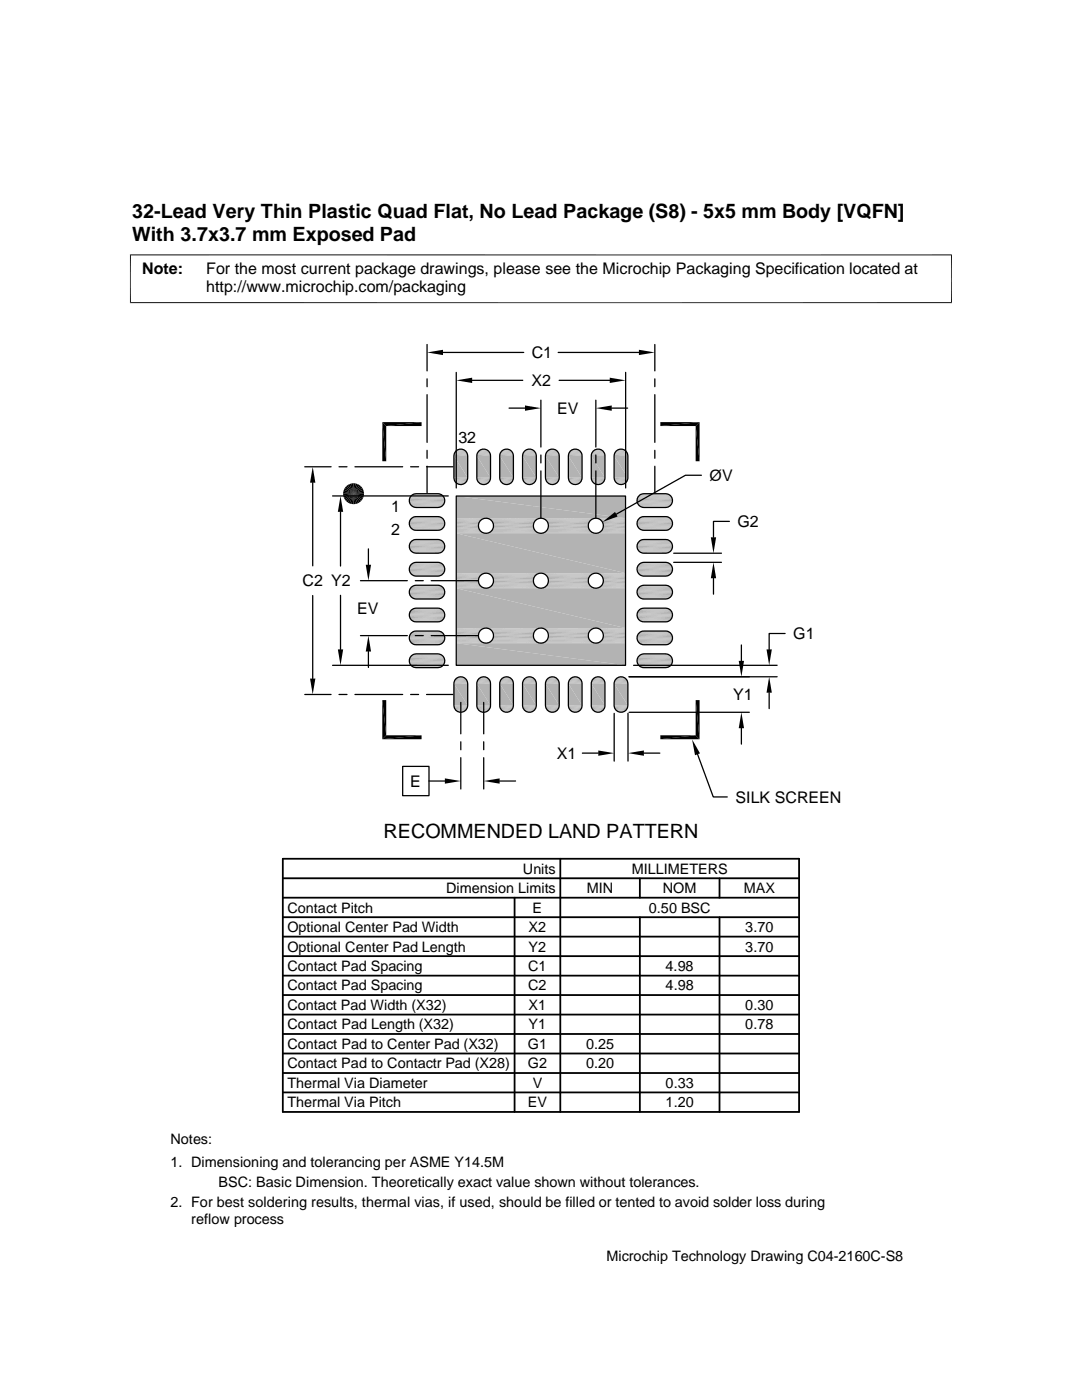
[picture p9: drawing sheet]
<svg xmlns="http://www.w3.org/2000/svg" width="216mm" height="279mm" viewBox="0 0 216 279" stroke-linecap="round" stroke-linejoin="round" font-family="sans-serif">
<g fill="#b3b3b3">
<path d="M123.5 89.7h.8z"/>
<path d="M123.8 89.6l.5 .1z"/>
<path d="M119 89.7h.7z"/>
<path d="M119.2 89.6l.5 .1z"/>
<path d="M114.4 89.7h.7z"/>
<path d="M114.7 89.6l.4 .1z"/>
<path d="M109.8 89.7h.8z"/>
<path d="M110.1 89.6l.5 .1z"/>
<path d="M105.3 89.7h.7z"/>
<path d="M105.5 89.6l.5 .1z"/>
<path d="M100.7 89.7h.8z"/>
<path d="M100.9 89.6l.6 .1z"/>
<path d="M96.1 89.7h.8z"/>
<path d="M96.4 89.6l.5 .1z"/>
<path d="M91.6 89.7h.7z"/>
<path d="M91.8 89.6l.5 .1z"/>
<path d="M123.3 89.8h1.2z"/>
<path d="M123.5 89.7l1 .1z"/>
<path d="M118.7 89.8h1.3z"/>
<path d="M119 89.7l1 .1z"/>
<path d="M114.2 89.8h1.2z"/>
<path d="M114.4 89.7l1 .1z"/>
<path d="M109.6 89.8h1.2z"/>
<path d="M109.8 89.7l1 .1z"/>
<path d="M105 89.8h1.3z"/>
<path d="M105.3 89.7l1 .1z"/>
<path d="M100.5 89.8h1.2z"/>
<path d="M100.7 89.7l1 .1z"/>
<path d="M95.9 89.8h1.2z"/>
<path d="M96.1 89.7l1 .1z"/>
<path d="M91.3 89.8h1.3z"/>
<path d="M91.6 89.7l1 .1z"/>
<path d="M123.1 89.9l.2-.1 1.4 .1z"/>
<path d="M123.3 89.8h1.2l.2 .1z"/>
<path d="M118.5 89.9l.2-.1 1.5 .1z"/>
<path d="M118.7 89.8h1.3l.2 .1z"/>
<path d="M114 89.9l.2-.1 1.4 .1z"/>
<path d="M114.2 89.8h1.2l.2 .1z"/>
<path d="M109.4 89.9l.2-.1 1.4 .1z"/>
<path d="M109.6 89.8h1.2l.2 .1z"/>
<path d="M104.8 89.9l.2-.1 1.5 .1z"/>
<path d="M105 89.8h1.3l.2 .1z"/>
<path d="M100.2 89.9l.3-.1 1.4 .1z"/>
<path d="M100.5 89.8h1.2l.2 .1z"/>
<path d="M95.7 89.9l.2-.1 1.4 .1z"/>
<path d="M95.9 89.8h1.2l.2 .1z"/>
<path d="M91.1 89.9l.2-.1 1.5 .1z"/>
<path d="M91.3 89.8h1.3l.2 .1z"/>
</g>
<path d="M122.9 90h2" fill="none" stroke="#b3b3b3" stroke-width=".2"/>
<path d="M123.1 89.9h1.6l.2 .2z" fill="#b3b3b3"/>
<path d="M118.3 90h2.1" fill="none" stroke="#b3b3b3" stroke-width=".2"/>
<path d="M118.5 89.9h1.7l.2 .2z" fill="#b3b3b3"/>
<path d="M113.8 90h2" fill="none" stroke="#b3b3b3" stroke-width=".2"/>
<path d="M114 89.9h1.6l.2 .2z" fill="#b3b3b3"/>
<path d="M109.2 90h2" fill="none" stroke="#b3b3b3" stroke-width=".2"/>
<path d="M109.4 89.9h1.6l.2 .2z" fill="#b3b3b3"/>
<path d="M104.6 90h2.1" fill="none" stroke="#b3b3b3" stroke-width=".2"/>
<path d="M104.8 89.9h1.7l.2 .2z" fill="#b3b3b3"/>
<path d="M100.1 90h2" fill="none" stroke="#b3b3b3" stroke-width=".2"/>
<path d="M100.2 89.9h1.7l.2 .2z" fill="#b3b3b3"/>
<path d="M95.5 90h2" fill="none" stroke="#b3b3b3" stroke-width=".2"/>
<path d="M95.7 89.9h1.6l.2 .2z" fill="#b3b3b3"/>
<path d="M90.9 90h2.1" fill="none" stroke="#b3b3b3" stroke-width=".2"/>
<path d="M91.1 89.9h1.7l.2 .2z" fill="#b3b3b3"/>
<path d="M90.8 90.2h2.3M95.4 90.2h2.3M99.9 90.2h2.3M104.5 90.2h2.3M109.1 90.2h2.3M113.6 90.2h2.4M118.2 90.2h2.3M122.7 90.2h2.4" fill="none" stroke="#b3b3b3" stroke-width=".21"/>
<g fill="none" stroke="#b3b3b3" stroke-width=".23">
<path d="M90.6 90.6h2.7M90.7 90.4h2.5M95.2 90.6h2.7M95.2 90.4h2.6M99.7 90.6h2.7M99.8 90.4h2.6M104.3 90.6h2.7M104.4 90.4h2.5M108.9 90.6h2.7M108.9 90.4h2.6M113.4 90.6h2.7M113.5 90.4h2.6"/>
<path d="M118 90.6h2.7M118.1 90.4h2.5M122.6 90.6h2.7M122.6 90.4h2.6"/>
</g>
<path d="M90.6 90.9h2.7M95.1 90.9h2.8M99.7 90.9h2.7M104.3 90.9h2.7M108.8 90.9h2.8M113.4 90.9h2.7M118 90.9h2.7M122.5 90.9h2.8" fill="none" stroke="#b3b3b3" stroke-width=".25"/>
<g fill="#b3b3b3">
<path d="M122.5 91l2.8 4.3h-2.8z"/>
<path d="M122.5 91h2.8v4.3z"/>
<path d="M118 91l2.7 4.3h-2.7z"/>
<path d="M118 91h2.7v4.3z"/>
<path d="M113.4 91l2.7 4.3h-2.7z"/>
<path d="M113.4 91h2.7v4.3z"/>
<path d="M108.8 91l2.8 4.3h-2.8z"/>
<path d="M108.8 91h2.8v4.3z"/>
<path d="M104.3 91l2.7 4.3h-2.7z"/>
<path d="M104.3 91h2.7v4.3z"/>
<path d="M99.7 91l2.7 4.3h-2.7z"/>
<path d="M99.7 91h2.7v4.3z"/>
<path d="M95.1 91l2.8 4.3h-2.8z"/>
<path d="M95.1 91h2.8v4.3z"/>
<path d="M90.6 91l2.7 4.3h-2.7z"/>
<path d="M90.6 91h2.7v4.3z"/>
</g>
<path d="M90.6 95.5h2.7M95.1 95.5h2.8M99.7 95.5h2.7M104.3 95.5h2.7M108.8 95.5h2.8M113.4 95.5h2.7M118 95.5h2.7M122.5 95.5h2.8" fill="none" stroke="#b3b3b3" stroke-width=".25"/>
<g fill="none" stroke="#b3b3b3" stroke-width=".23">
<path d="M90.6 95.7h2.7M90.7 95.9h2.5M95.2 95.7h2.7M95.2 95.9h2.6M99.7 95.7h2.7M99.8 95.9h2.6M104.3 95.7h2.7M104.4 95.9h2.5M108.9 95.7h2.7M108.9 95.9h2.6M113.4 95.7h2.7M113.5 95.9h2.6"/>
<path d="M118 95.7h2.7M118.1 95.9h2.5M122.6 95.7h2.7M122.6 95.9h2.6"/>
</g>
<path d="M90.8 96.2h2.3M95.4 96.2h2.3M99.9 96.2h2.3M104.5 96.2h2.3M109.1 96.2h2.3M113.6 96.2h2.4M118.2 96.2h2.3M122.7 96.2h2.4" fill="none" stroke="#b3b3b3" stroke-width=".21"/>
<path d="M122.9 96.3l1.8 .1h-1.6z" fill="#b3b3b3"/>
<path d="M122.9 96.4h2" fill="none" stroke="#b3b3b3" stroke-width=".2"/>
<path d="M118.3 96.3l1.9 .1h-1.7z" fill="#b3b3b3"/>
<path d="M118.3 96.4h2.1" fill="none" stroke="#b3b3b3" stroke-width=".2"/>
<path d="M113.8 96.3l1.8 .1h-1.6z" fill="#b3b3b3"/>
<path d="M113.8 96.4h2" fill="none" stroke="#b3b3b3" stroke-width=".2"/>
<path d="M109.2 96.3l1.8 .1h-1.6z" fill="#b3b3b3"/>
<path d="M109.2 96.4h2" fill="none" stroke="#b3b3b3" stroke-width=".2"/>
<path d="M104.6 96.3l1.9 .1h-1.7z" fill="#b3b3b3"/>
<path d="M104.6 96.4h2.1" fill="none" stroke="#b3b3b3" stroke-width=".2"/>
<path d="M100.1 96.3l1.8 .1h-1.7z" fill="#b3b3b3"/>
<path d="M100.1 96.4h2" fill="none" stroke="#b3b3b3" stroke-width=".2"/>
<path d="M95.5 96.3l1.8 .1h-1.6z" fill="#b3b3b3"/>
<path d="M95.5 96.4h2" fill="none" stroke="#b3b3b3" stroke-width=".2"/>
<path d="M90.9 96.3l1.9 .1h-1.7z" fill="#b3b3b3"/>
<path d="M90.9 96.4h2.1" fill="none" stroke="#b3b3b3" stroke-width=".2"/>
<g fill="#b3b3b3">
<path d="M123.1 96.4l1.4 .2h-1.2z"/>
<path d="M123.1 96.4h1.6l-.2 .2z"/>
<path d="M118.5 96.4l1.5 .2h-1.3z"/>
<path d="M118.5 96.4h1.7l-.2 .2z"/>
<path d="M114 96.4l1.4 .2h-1.2z"/>
<path d="M114 96.4h1.6l-.2 .2z"/>
<path d="M109.4 96.4l1.4 .2h-1.2z"/>
<path d="M109.4 96.4h1.6l-.2 .2z"/>
<path d="M104.8 96.4l1.5 .2h-1.3z"/>
<path d="M104.8 96.4h1.7l-.2 .2z"/>
<path d="M100.2 96.4l1.5 .2h-1.2z"/>
<path d="M100.2 96.4h1.7l-.2 .2z"/>
<path d="M95.7 96.4l1.4 .2h-1.2z"/>
<path d="M95.7 96.4h1.6l-.2 .2z"/>
<path d="M91.1 96.4l1.5 .2h-1.3z"/>
<path d="M91.1 96.4h1.7l-.2 .2z"/>
<path d="M123.3 96.6h1z"/>
<path d="M123.3 96.6h1.2z"/>
<path d="M118.7 96.6h1z"/>
<path d="M118.7 96.6h1.3z"/>
<path d="M114.2 96.6h.9z"/>
<path d="M114.2 96.6h1.2z"/>
<path d="M109.6 96.6h1z"/>
<path d="M109.6 96.6h1.2z"/>
<path d="M105 96.6h1z"/>
<path d="M105 96.6h1.3z"/>
<path d="M100.5 96.6h1z"/>
<path d="M100.5 96.6h1.2z"/>
<path d="M95.9 96.6h1z"/>
<path d="M95.9 96.6h1.2z"/>
<path d="M91.3 96.6h1z"/>
<path d="M91.3 96.6h1.3z"/>
<path d="M123.5 96.6l.5 .1z"/>
<path d="M123.5 96.6h.8z"/>
<path d="M119 96.6l.5 .1z"/>
<path d="M119 96.6h.7z"/>
<path d="M114.4 96.6l.5 .1z"/>
<path d="M114.4 96.6h.7z"/>
<path d="M109.8 96.6l.5 .1z"/>
<path d="M109.8 96.6h.8z"/>
<path d="M105.3 96.6l.5 .1z"/>
<path d="M105.3 96.6h.7z"/>
<path d="M100.7 96.6l.5 .1z"/>
<path d="M100.7 96.6h.8z"/>
<path d="M96.1 96.6l.5 .1z"/>
<path d="M96.1 96.6h.8z"/>
<path d="M91.6 96.6l.5 .1z"/>
<path d="M91.6 96.6h.7z"/>
</g>
<g fill="none" stroke="#b3b3b3" stroke-width=".2">
<path d="M81.9 99h6.6M82.1 98.8h6.2M82.3 98.7h5.8M82.6 98.6h5.3M82.8 98.5h4.8M127.4 99h6.5M127.6 98.8h6.2M127.8 98.7h5.7M128 98.6h5.3M128.2 98.5h4.9M81.9 100.8h6.6M81.9 105.4h6.6"/>
<path d="M81.9 110h6.6M81.9 114.5h6.6M81.9 119.1h6.6M81.9 103.6h6.6M81.9 108.1h6.6M81.9 112.7h6.6M81.9 117.3h6.6M82.1 103.4h6.2M82.1 107.9h6.2M82.1 112.5h6.2M82.1 117.1h6.2M82.1 101h6.2"/>
<path d="M82.1 105.6h6.2M82.1 110.1h6.2M82.1 114.7h6.2M82.1 119.3h6.2M82.3 101.1h5.8M82.3 105.7h5.8M82.3 110.3h5.8M82.3 114.8h5.8M82.3 119.4h5.8M82.3 103.3h5.8M82.3 107.8h5.8M82.3 112.4h5.8"/>
<path d="M82.3 117h5.8M82.5 101.2h5.4M82.5 105.8h5.4M82.5 110.4h5.4M82.5 114.9h5.4M82.5 119.5h5.4M82.6 103.2h5.3M82.6 107.7h5.3M82.6 112.3h5.3M82.6 116.9h5.3M82.8 101.3h4.8M82.8 110.4h4.8"/>
<path d="M82.8 115h4.8M82.8 119.5h4.8M82.8 103.1h4.8M82.8 107.7h4.8M82.8 112.2h4.8M82.8 116.8h4.8M127.4 100.8h6.5M127.4 105.4h6.5M127.4 110h6.5M127.4 114.5h6.5M127.4 119.1h6.5M127.4 103.6h6.5"/>
<path d="M127.4 108.1h6.5M127.4 112.7h6.5M127.4 117.3h6.5M127.6 101h6.2M127.6 105.6h6.2M127.6 110.1h6.2M127.6 114.7h6.2M127.6 119.3h6.2M127.6 103.4h6.2M127.6 107.9h6.2M127.6 112.5h6.2M127.6 117.1h6.2"/>
<path d="M127.8 101.1h5.7M127.8 105.7h5.7M127.8 110.3h5.7M127.8 114.8h5.7M127.8 119.4h5.7M127.8 103.3h5.7M127.8 107.8h5.7M127.8 112.4h5.7M127.8 117h5.7M128 101.2h5.3M128 105.8h5.3M128 110.4h5.3"/>
<path d="M128 114.9h5.3M128 119.5h5.3M128 103.2h5.3M128 107.7h5.3M128 112.3h5.3M128 116.9h5.3M128.2 101.3h4.9M128.2 110.4h4.9M128.2 115h4.9M128.2 119.5h4.9M128.2 103.1h4.9M128.2 107.7h4.9"/>
<path d="M128.2 112.2h4.9M128.2 116.8h4.9M81.9 123.7h6.6M81.9 128.2h6.6M81.9 132.8h6.6M81.9 121.8h6.6M81.9 126.4h6.6M81.9 130.9h6.6M82.1 121.7h6.2M82.1 126.2h6.2M82.1 130.8h6.2M82.1 123.8h6.2"/>
<path d="M82.1 128.4h6.2M82.1 133h6.2M82.3 124h5.8M82.3 128.5h5.8M82.3 133.1h5.8M82.3 121.5h5.8M82.3 126.1h5.8M82.3 130.7h5.8M82.5 124h5.4M82.5 128.6h5.4M82.5 133.2h5.4M82.6 121.4h5.3"/>
<path d="M82.6 126h5.3M82.6 130.6h5.3M82.8 124.1h4.8M82.8 128.7h4.8M82.8 133.2h4.8M82.8 121.4h4.8M82.8 126h4.8M82.8 130.5h4.8M127.4 123.7h6.5M127.4 128.2h6.5M127.4 132.8h6.5M127.4 121.8h6.5"/>
<path d="M127.4 126.4h6.5M127.4 130.9h6.5M127.6 123.8h6.2M127.6 128.4h6.2M127.6 133h6.2M127.6 121.7h6.2M127.6 126.2h6.2M127.6 130.8h6.2M127.8 124h5.7M127.8 128.5h5.7M127.8 133.1h5.7M127.8 121.5h5.7"/>
<path d="M127.8 126.1h5.7M127.8 130.7h5.7M128 124h5.3M128 128.6h5.3M128 133.2h5.3M128 121.4h5.3M128 126h5.3M128 130.6h5.3M128.2 124.1h4.9M128.2 128.7h4.9M128.2 133.2h4.9M128.2 121.4h4.9"/>
<path d="M128.2 126h4.9M128.2 130.5h4.9"/>
</g>
<g fill="none" stroke="#b3b3b3" stroke-width=".21">
<path d="M81.8 99.2h6.8M127.3 99.2h6.7M81.8 100.6h6.8M81.8 109.7h6.8M81.8 114.3h6.8M81.8 118.9h6.8M81.8 103.8h6.8M81.8 108.3h6.8M81.8 112.9h6.8M81.8 117.5h6.8M127.3 103.8h6.7M127.3 108.3h6.7"/>
<path d="M127.3 112.9h6.7M127.3 117.5h6.7M127.3 100.6h6.7M127.3 109.7h6.7M127.3 114.3h6.7M127.3 118.9h6.7M81.8 123.5h6.8M81.8 128h6.8M81.8 132.6h6.8M81.8 122h6.8M81.8 131.1h6.8M127.3 122h6.7"/>
<path d="M127.3 131.1h6.7M127.3 123.5h6.7M127.3 128h6.7M127.3 132.6h6.7"/>
</g>
<g fill="none" stroke="#b3b3b3" stroke-width=".23">
<path d="M81.7 99.4h7M127.2 99.4h6.9M81.7 100.2h7M81.7 104.7h7M81.7 108.8h7M81.7 104h7M81.7 113.1h7M81.7 117.7h7M81.7 105h7M81.7 109.5h7M81.7 114.1h7M81.7 118.7h7"/>
<path d="M81.8 105.2h6.8M127.1 100.2h7.1M127.1 104.7h7.1M127.1 108.8h7.1M127.2 104h6.9M127.2 113.1h6.9M127.2 117.7h6.9M127.2 105h6.9M127.2 109.5h6.9M127.2 114.1h6.9M127.2 118.7h6.9M127.3 105.2h6.7"/>
<path d="M81.7 123h7M81.7 127.1h7M81.7 131.6h7M81.7 122.2h7M81.7 126.8h7M81.7 127.8h7M81.7 132.4h7M81.8 126.6h6.8M127.1 123h7.1M127.1 127.1h7.1M127.1 131.6h7.1M127.2 122.2h6.9"/>
<path d="M127.2 126.8h6.9M127.2 127.8h6.9M127.2 132.4h6.9M127.3 126.6h6.7"/>
</g>
<g fill="none" stroke="#b3b3b3" stroke-width=".25">
<path d="M81.7 99.9h7M81.7 99.7h7M127.1 99.9h7.1M127.1 99.7h7.1M81.7 104.5h7M81.7 109h7M81.7 109.3h7M81.7 113.6h7M81.7 113.9h7M81.7 118.2h7M81.7 118.4h7M81.7 104.2h7"/>
<path d="M81.7 113.3h7M81.7 117.9h7M81.7 108.5h7M81.7 100.4h7M127.1 104.5h7.1M127.1 109h7.1M127.1 109.3h7.1M127.1 113.6h7.1M127.1 113.9h7.1M127.1 118.2h7.1M127.1 118.4h7.1M127.1 104.2h7.1"/>
<path d="M127.1 113.3h7.1M127.1 117.9h7.1M127.2 108.5h6.9M127.2 100.4h6.9M81.7 122.7h7M81.7 127.3h7M81.7 127.6h7M81.7 131.9h7M81.7 132.1h7M81.7 122.5h7M81.7 131.4h7M81.7 123.2h7"/>
<path d="M127.1 122.7h7.1M127.1 127.3h7.1M127.1 127.6h7.1M127.1 131.9h7.1M127.1 132.1h7.1M127.1 122.5h7.1M127.2 131.4h6.9M127.2 123.2h6.9"/>
</g>
<g fill="#b3b3b3">
<path d="M123.5 135.1h.8z"/>
<path d="M123.8 135.1h.5z"/>
<path d="M119 135.1h.7z"/>
<path d="M119.2 135.1h.5z"/>
<path d="M114.4 135.1h.7z"/>
<path d="M114.7 135.1h.4z"/>
<path d="M109.8 135.1h.8z"/>
<path d="M110.1 135.1h.5z"/>
<path d="M105.3 135.1h.7z"/>
<path d="M105.5 135.1h.5z"/>
<path d="M100.7 135.1h.8z"/>
<path d="M100.9 135.1h.6z"/>
<path d="M96.1 135.1h.8z"/>
<path d="M96.4 135.1h.5z"/>
<path d="M91.6 135.1h.7z"/>
<path d="M91.8 135.1h.5z"/>
<path d="M123.3 135.2h1.2z"/>
<path d="M123.5 135.1l1 .1z"/>
<path d="M118.7 135.2h1.3z"/>
<path d="M119 135.1l1 .1z"/>
<path d="M114.2 135.2h1.2z"/>
<path d="M114.4 135.1l1 .1z"/>
<path d="M109.6 135.2h1.2z"/>
<path d="M109.8 135.1l1 .1z"/>
<path d="M105 135.2h1.3z"/>
<path d="M105.3 135.1l1 .1z"/>
<path d="M100.5 135.2h1.2z"/>
<path d="M100.7 135.1l1 .1z"/>
<path d="M95.9 135.2h1.2z"/>
<path d="M96.1 135.1l1 .1z"/>
<path d="M91.3 135.2h1.3z"/>
<path d="M91.6 135.1l1 .1z"/>
<path d="M123.1 135.3l.2-.1 1.4 .1z"/>
<path d="M123.3 135.2h1.2l.2 .1z"/>
<path d="M118.5 135.3l.2-.1 1.5 .1z"/>
<path d="M118.7 135.2h1.3l.2 .1z"/>
<path d="M114 135.3l.2-.1 1.4 .1z"/>
<path d="M114.2 135.2h1.2l.2 .1z"/>
<path d="M109.4 135.3l.2-.1 1.4 .1z"/>
<path d="M109.6 135.2h1.2l.2 .1z"/>
<path d="M104.8 135.3l.2-.1 1.5 .1z"/>
<path d="M105 135.2h1.3l.2 .1z"/>
<path d="M100.2 135.3l.3-.1 1.4 .1z"/>
<path d="M100.5 135.2h1.2l.2 .1z"/>
<path d="M95.7 135.3l.2-.1 1.4 .1z"/>
<path d="M95.9 135.2h1.2l.2 .1z"/>
<path d="M91.1 135.3l.2-.1 1.5 .1z"/>
<path d="M91.3 135.2h1.3l.2 .1z"/>
</g>
<path d="M122.9 135.4h2" fill="none" stroke="#b3b3b3" stroke-width=".2"/>
<path d="M123.1 135.3h1.6l.2 .2z" fill="#b3b3b3"/>
<path d="M118.3 135.4h2.1" fill="none" stroke="#b3b3b3" stroke-width=".2"/>
<path d="M118.5 135.3h1.7l.2 .2z" fill="#b3b3b3"/>
<path d="M113.8 135.4h2" fill="none" stroke="#b3b3b3" stroke-width=".2"/>
<path d="M114 135.3h1.6l.2 .2z" fill="#b3b3b3"/>
<path d="M109.2 135.4h2" fill="none" stroke="#b3b3b3" stroke-width=".2"/>
<path d="M109.4 135.3h1.6l.2 .2z" fill="#b3b3b3"/>
<path d="M104.6 135.4h2.1" fill="none" stroke="#b3b3b3" stroke-width=".2"/>
<path d="M104.8 135.3h1.7l.2 .2z" fill="#b3b3b3"/>
<path d="M100.1 135.4h2" fill="none" stroke="#b3b3b3" stroke-width=".2"/>
<path d="M100.2 135.3h1.7l.2 .2z" fill="#b3b3b3"/>
<path d="M95.5 135.4h2" fill="none" stroke="#b3b3b3" stroke-width=".2"/>
<path d="M95.7 135.3h1.6l.2 .2z" fill="#b3b3b3"/>
<path d="M90.9 135.4h2.1" fill="none" stroke="#b3b3b3" stroke-width=".2"/>
<path d="M91.1 135.3h1.7l.2 .2z" fill="#b3b3b3"/>
<path d="M90.8 135.6h2.3M95.4 135.6h2.3M99.9 135.6h2.3M104.5 135.6h2.3M109.1 135.6h2.3M113.6 135.6h2.4M118.2 135.6h2.3M122.7 135.6h2.4" fill="none" stroke="#b3b3b3" stroke-width=".21"/>
<g fill="none" stroke="#b3b3b3" stroke-width=".23">
<path d="M90.6 136.1h2.7M90.7 135.8h2.5M95.2 136.1h2.7M95.2 135.8h2.6M99.7 136.1h2.7M99.8 135.8h2.6M104.3 136.1h2.7M104.4 135.8h2.5M108.9 136.1h2.7M108.9 135.8h2.6M113.4 136.1h2.7M113.5 135.8h2.6"/>
<path d="M118 136.1h2.7M118.1 135.8h2.5M122.6 136.1h2.7M122.6 135.8h2.6"/>
</g>
<path d="M90.6 136.3h2.7M95.1 136.3h2.8M99.7 136.3h2.7M104.3 136.3h2.7M108.8 136.3h2.8M113.4 136.3h2.7M118 136.3h2.7M122.5 136.3h2.8" fill="none" stroke="#b3b3b3" stroke-width=".25"/>
<g fill="#b3b3b3">
<path d="M122.5 136.4l2.8 4.4h-2.8z"/>
<path d="M122.5 136.4h2.8v4.4z"/>
<path d="M118 136.4l2.7 4.4h-2.7z"/>
<path d="M118 136.4h2.7v4.4z"/>
<path d="M113.4 136.4l2.7 4.4h-2.7z"/>
<path d="M113.4 136.4h2.7v4.4z"/>
<path d="M108.8 136.4l2.8 4.4h-2.8z"/>
<path d="M108.8 136.4h2.8v4.4z"/>
<path d="M104.3 136.4l2.7 4.4h-2.7z"/>
<path d="M104.3 136.4h2.7v4.4z"/>
<path d="M99.7 136.4l2.7 4.4h-2.7z"/>
<path d="M99.7 136.4h2.7v4.4z"/>
<path d="M95.1 136.4l2.8 4.4h-2.8z"/>
<path d="M95.1 136.4h2.8v4.4z"/>
<path d="M90.6 136.4l2.7 4.4h-2.7z"/>
<path d="M90.6 136.4h2.7v4.4z"/>
</g>
<path d="M90.6 140.9h2.7M95.1 140.9h2.8M99.7 140.9h2.7M104.3 140.9h2.7M108.8 140.9h2.8M113.4 140.9h2.7M118 140.9h2.7M122.5 140.9h2.8" fill="none" stroke="#b3b3b3" stroke-width=".25"/>
<g fill="none" stroke="#b3b3b3" stroke-width=".23">
<path d="M90.6 141.1h2.7M90.7 141.4h2.5M95.2 141.1h2.7M95.2 141.4h2.6M99.7 141.1h2.7M99.8 141.4h2.6M104.3 141.1h2.7M104.4 141.4h2.5M108.9 141.1h2.7M108.9 141.4h2.6M113.4 141.1h2.7M113.5 141.4h2.6"/>
<path d="M118 141.1h2.7M118.1 141.4h2.5M122.6 141.1h2.7M122.6 141.4h2.6"/>
</g>
<path d="M90.8 141.6h2.3M95.4 141.6h2.3M99.9 141.6h2.3M104.5 141.6h2.3M109.1 141.6h2.3M113.6 141.6h2.4M118.2 141.6h2.3M122.7 141.6h2.4" fill="none" stroke="#b3b3b3" stroke-width=".21"/>
<path d="M122.9 141.7l1.8 .2h-1.6z" fill="#b3b3b3"/>
<path d="M122.9 141.8h2" fill="none" stroke="#b3b3b3" stroke-width=".2"/>
<path d="M118.3 141.7l1.9 .2h-1.7z" fill="#b3b3b3"/>
<path d="M118.3 141.8h2.1" fill="none" stroke="#b3b3b3" stroke-width=".2"/>
<path d="M113.8 141.7l1.8 .2h-1.6z" fill="#b3b3b3"/>
<path d="M113.8 141.8h2" fill="none" stroke="#b3b3b3" stroke-width=".2"/>
<path d="M109.2 141.7l1.8 .2h-1.6z" fill="#b3b3b3"/>
<path d="M109.2 141.8h2" fill="none" stroke="#b3b3b3" stroke-width=".2"/>
<path d="M104.6 141.7l1.9 .2h-1.7z" fill="#b3b3b3"/>
<path d="M104.6 141.8h2.1" fill="none" stroke="#b3b3b3" stroke-width=".2"/>
<path d="M100.1 141.7l1.8 .2h-1.7z" fill="#b3b3b3"/>
<path d="M100.1 141.8h2" fill="none" stroke="#b3b3b3" stroke-width=".2"/>
<path d="M95.5 141.7l1.8 .2h-1.6z" fill="#b3b3b3"/>
<path d="M95.5 141.8h2" fill="none" stroke="#b3b3b3" stroke-width=".2"/>
<path d="M90.9 141.7l1.9 .2h-1.7z" fill="#b3b3b3"/>
<path d="M90.9 141.8h2.1" fill="none" stroke="#b3b3b3" stroke-width=".2"/>
<g fill="#b3b3b3">
<path d="M123.1 141.9l1.4 .1h-1.2z"/>
<path d="M123.1 141.9h1.6l-.2 .1z"/>
<path d="M118.5 141.9l1.5 .1h-1.3z"/>
<path d="M118.5 141.9h1.7l-.2 .1z"/>
<path d="M114 141.9l1.4 .1h-1.2z"/>
<path d="M114 141.9h1.6l-.2 .1z"/>
<path d="M109.4 141.9l1.4 .1h-1.2z"/>
<path d="M109.4 141.9h1.6l-.2 .1z"/>
<path d="M104.8 141.9l1.5 .1h-1.3z"/>
<path d="M104.8 141.9h1.7l-.2 .1z"/>
<path d="M100.2 141.9l1.5 .1h-1.2z"/>
<path d="M100.2 141.9h1.7l-.2 .1z"/>
<path d="M95.7 141.9l1.4 .1h-1.2z"/>
<path d="M95.7 141.9h1.6l-.2 .1z"/>
<path d="M91.1 141.9l1.5 .1h-1.3z"/>
<path d="M91.1 141.9h1.7l-.2 .1z"/>
<path d="M123.3 142l1 .1z"/>
<path d="M123.3 142h1.2z"/>
<path d="M118.7 142l1 .1z"/>
<path d="M118.7 142h1.3z"/>
<path d="M114.2 142l.9 .1z"/>
<path d="M114.2 142h1.2z"/>
<path d="M109.6 142l1 .1z"/>
<path d="M109.6 142h1.2z"/>
<path d="M105 142l1 .1z"/>
<path d="M105 142h1.3z"/>
<path d="M100.5 142l1 .1z"/>
<path d="M100.5 142h1.2z"/>
<path d="M95.9 142l1 .1z"/>
<path d="M95.9 142h1.2z"/>
<path d="M91.3 142l1 .1z"/>
<path d="M91.3 142h1.3z"/>
<path d="M123.5 142.1h.5z"/>
<path d="M123.5 142.1h.8z"/>
<path d="M119 142.1h.5z"/>
<path d="M119 142.1h.7z"/>
<path d="M114.4 142.1h.5z"/>
<path d="M114.4 142.1h.7z"/>
<path d="M109.8 142.1h.5z"/>
<path d="M109.8 142.1h.8z"/>
<path d="M105.3 142.1h.5z"/>
<path d="M105.3 142.1h.7z"/>
<path d="M100.7 142.1h.5z"/>
<path d="M100.7 142.1h.8z"/>
<path d="M96.1 142.1h.5z"/>
<path d="M96.1 142.1h.8z"/>
<path d="M91.6 142.1h.5z"/>
<path d="M91.6 142.1h.7z"/>
<path d="M91 99l33.8 4.4h-33.8z"/>
<path d="M91 99h33.8v4.4z"/>
</g>
<g fill="none" stroke="#b3b3b3" stroke-width=".2">
<path d="M91 103.5h5.8M91 103.5h5.6M91 103.6h5.3M91 103.8h5.1M91 106h5.1M91 106.2h5.3M91 106.3h5.6M91 106.4h5.8M97.1 106.4h10.7M97.1 103.5h10.7M97.4 103.5h10.1M97.4 106.3h10.1"/>
<path d="M97.6 103.6h9.7M97.6 106.2h9.7M97.9 103.8h9.1M97.9 106h9.1M108.1 103.5h10.6M108.1 106.4h10.6M108.3 106.3h10.2M108.3 103.5h10.2M108.6 103.6h9.6M108.6 106.2h9.6M108.8 103.8h9.2M108.8 106h9.2"/>
<path d="M119 106.4h5.8M119 103.5h5.8M119.3 106.3h5.5M119.3 103.5h5.5M119.6 103.6h5.2M119.6 106.2h5.2M119.8 103.8h5M119.8 106h5"/>
</g>
<path d="M91 104h4.9M91 104.3h4.7M98.1 104h8.7M98.3 104.3h8.3M109.1 104h8.7M109.2 104.3h8.4M120 104h4.8M120.2 104.3h4.6" fill="none" stroke="#b3b3b3" stroke-width=".23"/>
<g fill="none" stroke="#b3b3b3" stroke-width=".28">
<path d="M91 104.5h4.6M91 104.8h4.5M91 105.1h4.5M91 105.3h4.6M98.4 105.3h8.1M98.4 104.5h8.1M98.4 105.1h8M98.4 104.8h8M109.3 104.5h8.2M109.3 105.3h8.2M109.4 105.1h8M109.4 104.8h8"/>
<path d="M120.3 105.3h4.5M120.3 104.5h4.5M120.4 105.1h4.4M120.4 104.8h4.4"/>
</g>
<path d="M91 105.6h4.7M98.3 105.6h8.3M109.2 105.6h8.4M120.2 105.6h4.6" fill="none" stroke="#b3b3b3" stroke-width=".25"/>
<path d="M91 105.8h4.9M98.1 105.8h8.7M109.1 105.8h8.7M120 105.8h4.8" fill="none" stroke="#b3b3b3" stroke-width=".21"/>
<g fill="#b3b3b3">
<path d="M91 106.4l33.8 8h-33.8z"/>
<path d="M91 106.4h33.8v8z"/>
</g>
<g fill="none" stroke="#b3b3b3" stroke-width=".2">
<path d="M91 114.4h5.8M91 114.5h5.6M91 114.6h5.3M91 114.8h5.1M91 117h5.1M91 117.2h5.3M91 117.3h5.6M91 117.4h5.8M97.1 117.4h10.7M97.1 114.4h10.7M97.4 114.5h10.1M97.4 117.3h10.1"/>
<path d="M97.6 114.6h9.7M97.6 117.2h9.7M97.9 114.8h9.1M97.9 117h9.1M108.1 114.4h10.6M108.1 117.4h10.6M108.3 117.3h10.2M108.3 114.5h10.2M108.6 114.6h9.6M108.6 117.2h9.6M108.8 114.8h9.2M108.8 117h9.2"/>
<path d="M119 117.4h5.8M119 114.4h5.8M119.3 117.3h5.5M119.3 114.5h5.5M119.6 114.6h5.2M119.6 117.2h5.2M119.8 114.8h5M119.8 117h5"/>
</g>
<g fill="none" stroke="#b3b3b3" stroke-width=".23">
<path d="M91 115h4.9M91 115.2h4.7M91 116.6h4.7M91 116.8h4.9M98.1 116.8h8.7M98.1 115h8.7M98.3 115.2h8.3M98.3 116.6h8.3M109.1 115h8.7M109.1 116.8h8.7M109.2 116.6h8.4M109.2 115.2h8.4"/>
<path d="M120 116.8h4.8M120 115h4.8M120.2 115.2h4.6M120.2 116.6h4.6"/>
</g>
<g fill="none" stroke="#b3b3b3" stroke-width=".28">
<path d="M91 115.5h4.6M91 115.7h4.5M91 116h4.5M91 116.3h4.6M98.4 116.3h8.1M98.4 115.5h8.1M98.4 116h8M98.4 115.7h8M109.3 115.5h8.2M109.3 116.3h8.2M109.4 116h8M109.4 115.7h8"/>
<path d="M120.3 116.3h4.5M120.3 115.5h4.5M120.4 116h4.4M120.4 115.7h4.4"/>
</g>
<g fill="#b3b3b3">
<path d="M91 117.4l33.8 7.9h-33.8z"/>
<path d="M91 117.4h33.8v7.9z"/>
</g>
<g fill="none" stroke="#b3b3b3" stroke-width=".2">
<path d="M91 125.4h5.8M91 125.4h5.6M91 125.6h5.3M91 125.7h5.1M91 128h5.1M91 128.1h5.3M91 128.2h5.6M91 128.3h5.8M97.1 128.3h10.7M97.1 125.4h10.7M97.4 125.4h10.1M97.4 128.2h10.1"/>
<path d="M97.6 125.6h9.7M97.6 128.1h9.7M97.9 125.7h9.1M97.9 128h9.1M108.1 125.4h10.6M108.1 128.3h10.6M108.3 128.2h10.2M108.3 125.4h10.2M108.6 125.6h9.6M108.6 128.1h9.6M108.8 125.7h9.2M108.8 128h9.2"/>
<path d="M119 128.3h5.8M119 125.4h5.8M119.3 128.2h5.5M119.3 125.4h5.5M119.6 125.6h5.2M119.6 128.1h5.2M119.8 125.7h5M119.8 128h5"/>
</g>
<path d="M91 125.9h4.9M98.1 125.9h8.7M109.1 125.9h8.7M120 125.9h4.8" fill="none" stroke="#b3b3b3" stroke-width=".21"/>
<path d="M91 126.2h4.7M98.3 126.2h8.3M109.2 126.2h8.4M120.2 126.2h4.6" fill="none" stroke="#b3b3b3" stroke-width=".25"/>
<g fill="none" stroke="#b3b3b3" stroke-width=".28">
<path d="M91 126.4h4.6M91 126.7h4.5M91 127h4.5M91 127.3h4.6M98.4 127.3h8.1M98.4 126.4h8.1M98.4 127h8M98.4 126.7h8M109.3 126.4h8.2M109.3 127.3h8.2M109.4 127h8M109.4 126.7h8"/>
<path d="M120.3 127.3h4.5M120.3 126.4h4.5M120.4 127h4.4M120.4 126.7h4.4"/>
</g>
<path d="M91 127.5h4.7M91 127.8h4.9M98.1 127.8h8.7M98.3 127.5h8.3M109.1 127.8h8.7M109.2 127.5h8.4M120 127.8h4.8M120.2 127.5h4.6" fill="none" stroke="#b3b3b3" stroke-width=".23"/>
<g fill="#b3b3b3">
<path d="M91 128.4l33.8 4.4h-33.8z"/>
<path d="M91 128.4h33.8v4.4z"/>
</g>
<g fill="none" stroke="#000" stroke-width=".25">
<path d="M85.2 68.7v5.3M85.2 75.6v1.6M85.2 78.8v9.5M88.4 70.3h16.1M91 74.3v23.1M94.2 75.9h10.1M107.9 79.9v9.3M111.4 70.3h16.1M111.6 75.9h10.1M118.9 79.9v9.3M124.8 74.3v23.1M130.7 68.7v5.3"/>
<path d="M130.7 75.6v1.6M130.7 78.8v9.5M60.8 93.2h5.3M62.4 96.3v16.6M66.4 99h23.1M67.6 93.2h1.6M70.8 93.2h9.5M81.9 93.2h1.6M82.2 98.8l.8-.3h4.4a1.38 1.38 0 0 1 1.3 1.4 1.38 1.38 0 0 1-1.3 1.4h-4.4a1.38 1.38 0 0 1-1.3-1 1.38 1.38 0 0 1 .5-1.5zM85.1 93.2h5.3M85.2 89.9v1.6M85.2 93v5.3"/>
<path d="M90.8 90.2a1.38 1.38 0 0 1 1.6-.5 1.38 1.38 0 0 1 .9 1.3v4.3a1.38 1.38 0 0 1-1.4 1.4 1.38 1.38 0 0 1-1.3-1.4v-4.3zM91 99h33.8v33.8h-33.8zM95.4 90.2a1.37 1.37 0 0 1 1.5-.5 1.37 1.37 0 0 1 1 1.3v4.3a1.37 1.37 0 0 1-1.4 1.4 1.37 1.37 0 0 1-1.4-1.4v-4.3zM100 90.2a1.37 1.37 0 0 1 1.5-.5 1.37 1.37 0 0 1 .9 1.3v4.3a1.37 1.37 0 0 1-1.3 1.4 1.37 1.37 0 0 1-1.4-1.4v-4.3zM101.6 81.4h3.2M104.5 90.2a1.37 1.37 0 0 1 1.6-.5 1.37 1.37 0 0 1 .9 1.3v4.3a1.38 1.38 0 0 1-1.4 1.4 1.38 1.38 0 0 1-1.3-1.4v-4.3zM107.9 90.8v1.6M107.9 94v9.3M109.1 90.2a1.37 1.37 0 0 1 1.6-.5 1.37 1.37 0 0 1 .9 1.3v4.3a1.38 1.38 0 0 1-1.4 1.4 1.38 1.38 0 0 1-1.4-1.4v-4.3zM113.7 90.2a1.37 1.37 0 0 1 1.5-.5 1.37 1.37 0 0 1 .9 1.3v4.3a1.37 1.37 0 0 1-1.3 1.4 1.37 1.37 0 0 1-1.4-1.4v-4.3zM118.3 90.2a1.37 1.37 0 0 1 1.5-.5 1.37 1.37 0 0 1 .9 1.3v4.3a1.37 1.37 0 0 1-1.4 1.4 1.37 1.37 0 0 1-1.3-1.4v-4.3zM118.9 90.8v1.6"/>
<path d="M118.9 94v9.3M122.1 81.4h3.1M122.8 90.2a1.37 1.37 0 0 1 1.5-.5 1.37 1.37 0 0 1 1 1.3v4.3a1.38 1.38 0 0 1-1.4 1.4 1.38 1.38 0 0 1-1.4-1.4v-4.3zM127.4 99l.5-.3 .6-.2h4.3a1.38 1.38 0 0 1 1.4 1.4 1.38 1.38 0 0 1-1.4 1.4h-4.3a1.38 1.38 0 0 1-1.3-.8 1.38 1.38 0 0 1 .2-1.5zM130.7 89.9v1.6M130.7 93v5.3M140 94.8h-3.2l-13.8 7.8M62.4 118.9v16.5M67.9 102.2v10.8M67.9 118.8v10.8M71.9 115.9h9.4M73.5 109.5v3.2"/>
<path d="M82.2 103.4l.8-.3h4.4a1.37 1.37 0 0 1 1.3 1.4 1.37 1.37 0 0 1-1.3 1.3h-4.4a1.37 1.37 0 0 1-1.3-.9 1.37 1.37 0 0 1 .5-1.5zM82.2 117.1l.8-.3h4.4a1.38 1.38 0 0 1 1.3 1.4 1.38 1.38 0 0 1-1.3 1.3h-4.4a1.37 1.37 0 0 1-1.3-.9 1.37 1.37 0 0 1 .5-1.5zM82.2 112.5l.8-.3h4.4a1.38 1.38 0 0 1 1.3 1.4 1.38 1.38 0 0 1-1.3 1.4h-4.4a1.37 1.37 0 0 1-1.3-1 1.37 1.37 0 0 1 .5-1.5zM82.2 107.9l.8-.2h4.4a1.37 1.37 0 0 1 1.3 1.3 1.37 1.37 0 0 1-1.3 1.4h-4.4a1.37 1.37 0 0 1-1.3-.9 1.37 1.37 0 0 1 .5-1.6zM82.9 115.9h1.6M86 115.9h9.4M127.4 103.6l.8-.5h4.6a1.37 1.37 0 0 1 1.4 1.4 1.37 1.37 0 0 1-1.4 1.3h-4.3a1.37 1.37 0 0 1-1.3-.8 1.37 1.37 0 0 1 .2-1.4zM127.4 117.3l.5-.4 .6-.1h4.3a1.38 1.38 0 0 1 1.4 1.4 1.38 1.38 0 0 1-1.4 1.3h-4.3a1.38 1.38 0 0 1-1.3-.7 1.38 1.38 0 0 1 .2-1.5zM127.4 112.7l.5-.3 .6-.2h4.3a1.38 1.38 0 0 1 1.4 1.4 1.38 1.38 0 0 1-1.4 1.4h-4.3a1.38 1.38 0 0 1-1.3-.8 1.38 1.38 0 0 1 .2-1.5zM127.4 108.2l.8-.5h4.6a1.37 1.37 0 0 1 1.4 1.3 1.37 1.37 0 0 1-1.4 1.4h-4.3a1.37 1.37 0 0 1-1.3-.8 1.37 1.37 0 0 1 .2-1.4zM134.4 112.2h9.6M134.4 110.4h9.6"/>
<path d="M142.4 115.4v3.2M145.5 104.1h-3.1v3.1M60.8 138.6h5.3M66.4 132.8h23.1M67.6 138.6h1.6M70.8 138.6h9.5M71.9 126.9h9.4M73.5 130v3.2M81.9 138.6h1.6M82.2 126.2l.8-.3h4.4a1.37 1.37 0 0 1 1.3 1.4 1.37 1.37 0 0 1-1.3 1.4h-4.4a1.37 1.37 0 0 1-1.3-1 1.37 1.37 0 0 1 .5-1.5zM82.2 121.6l.8-.2h4.4a1.37 1.37 0 0 1 1.3 1.3 1.37 1.37 0 0 1-1.3 1.4h-4.4a1.36 1.36 0 0 1-1.3-.9 1.36 1.36 0 0 1 .5-1.6zM82.2 130.8l.8-.3h4.4a1.38 1.38 0 0 1 1.3 1.4 1.38 1.38 0 0 1-1.3 1.3h-4.4a1.37 1.37 0 0 1-1.3-.9 1.37 1.37 0 0 1 .5-1.5z"/>
<path d="M82.9 126.9h1.6M85.1 138.6h5.3M86 126.9h9.4M91 135.5a1.38 1.38 0 0 1 1.5-.3 1.38 1.38 0 0 1 .8 1.2v4.4a1.38 1.38 0 0 1-1.4 1.3 1.38 1.38 0 0 1-1.3-1.3v-4.4l.1-.5zM95.5 135.5a1.37 1.37 0 0 1 1.5-.3 1.37 1.37 0 0 1 .9 1.2v4.4a1.37 1.37 0 0 1-1.4 1.3 1.37 1.37 0 0 1-1.4-1.3v-4.4l.2-.5zM100.1 135.5a1.37 1.37 0 0 1 1.5-.3 1.37 1.37 0 0 1 .8 1.2v4.4a1.37 1.37 0 0 1-1.3 1.3 1.37 1.37 0 0 1-1.4-1.3v-4.4l.1-.5zM104.7 135.5a1.37 1.37 0 0 1 1.5-.3 1.37 1.37 0 0 1 .8 1.2v4.4a1.38 1.38 0 0 1-1.4 1.3 1.38 1.38 0 0 1-1.3-1.3v-4.4l.1-.5zM109.3 135.5a1.37 1.37 0 0 1 1.5-.3 1.37 1.37 0 0 1 .8 1.2v4.4a1.38 1.38 0 0 1-1.4 1.3 1.38 1.38 0 0 1-1.4-1.3v-4.4l.2-.5zM113.8 135.5a1.36 1.36 0 0 1 1.5-.3 1.36 1.36 0 0 1 .8 1.2v4.4a1.37 1.37 0 0 1-1.3 1.3 1.37 1.37 0 0 1-1.4-1.3v-4.4l.1-.5zM118.4 135.5a1.37 1.37 0 0 1 1.5-.3 1.37 1.37 0 0 1 .8 1.2v4.4a1.37 1.37 0 0 1-1.4 1.3 1.37 1.37 0 0 1-1.3-1.3v-4.4l.1-.5zM123 135.5a1.37 1.37 0 0 1 1.5-.3 1.37 1.37 0 0 1 .8 1.2v4.4a1.38 1.38 0 0 1-1.4 1.3 1.38 1.38 0 0 1-1.4-1.3v-4.4l.2-.5zM125.5 135.1h29.6"/>
<path d="M126.4 132.8h28.7M127.4 126.4l.8-.4 4.6-.1a1.37 1.37 0 0 1 1.4 1.4 1.37 1.37 0 0 1-1.4 1.4h-4.3a1.37 1.37 0 0 1-1.3-.8 1.37 1.37 0 0 1 .2-1.5zM127.4 121.9l.5-.4 .6-.1h4.3a1.37 1.37 0 0 1 1.4 1.3 1.37 1.37 0 0 1-1.4 1.4h-4.3a1.36 1.36 0 0 1-1.3-.8 1.36 1.36 0 0 1 .2-1.4zM127.4 131l.5-.4 .6-.1h4.3a1.38 1.38 0 0 1 1.4 1.4 1.38 1.38 0 0 1-1.4 1.3h-4.3a1.37 1.37 0 0 1-1.3-.7 1.37 1.37 0 0 1 .2-1.5zM147.9 128.7v3.2M153.5 138.2v3.2M156.7 126.4h-3.2v3.2M80.3 153h5.3v5.8h-5.3zM85.6 155.9h3.2M91.9 140.2v6.3M91.9 148v1.6M91.9 151.2v6.3"/>
<path d="M96.5 140.2v6.3M96.5 148v1.6M96.5 151.2v6.3M99.7 155.9h3.2M116.2 150.3h3.2M122.6 142.4v9.5M125.3 142.4v9.5M125.5 142.2h24M128.5 150.3h3.2M139.2 150.5l3.1 8.5h2.8M147.9 145.3v3.2"/>
<circle cx="97" cy="104.9" r="1.51"/>
<circle cx="97" cy="115.9" r="1.5"/>
<circle cx="107.9" cy="104.9" r="1.51"/>
<circle cx="107.9" cy="115.9" r="1.5"/>
<circle cx="118.9" cy="104.9" r="1.51"/>
<circle cx="118.9" cy="115.9" r="1.5"/>
<circle cx="97" cy="126.9" r="1.51"/>
<circle cx="107.9" cy="126.8" r="1.51"/>
<circle cx="118.9" cy="126.9" r="1.51"/>
</g>
<g fill="none" stroke="#000" stroke-width=".36">
<path d="M56.4 175.3h103M56.4 171.4h103v50.5h-103zM56.4 179.2h103M102.7 179.2v42.7M111.8 171.4v50.5M127.7 175.3v3.9M143.6 175.3v3.9M56.4 198.6h103M56.4 186.9h103M56.4 183h103M56.4 190.8h103M56.4 194.7h103"/>
<path d="M127.7 183v38.9M143.6 183v38.9M56.4 202.5h103M56.4 210.2h103M56.4 206.4h103M56.4 218h103M56.4 214.1h103"/>
</g>
<g fill="#000">
<path d="M85.2 70.3l3.2-.5v1.1zM91 75.9l3.2-.5v1zM121.7 75.4l3.1 .5-3.1 .5zM127.5 69.8l3.2 .5-3.2 .6zM62.4 93.2l.5 3.1h-1zM68.5 98.9l2-.4-1.9 .8zM68.6 97.7l1.9 .8-2-.4zM68.6 99.3l1.9-.8-1.7 1.2zM68.8 97.4l1.7 1.1-1.9-.8zM68.8 99.7l1.7-1.2-1.4 1.5zM69.1 97l1.4 1.5-1.7-1.1zM69.1 97l.3-.2 1.1 1.7z"/>
<path d="M69.4 96.8l.3-.2 .8 1.9zM69.7 96.6l.4-.1 .4 2zM71 96.5l.4 .1-.9 1.9zM71.4 96.6l.3 .2-1.2 1.7zM71.7 96.8l.3 .2-1.5 1.5zM70.5 98.5l1.5-1.5 .3 .4zM70.5 98.5l2 .8-.2 .4zM70.5 98.5l1.8-1.1 .2 .3zM70.5 98.5l2.1 .4-.1 .4zM70.5 98.5l2-.8 .1 .4zM76.3 84.2l.8 7.9h-.8zM76.3 84.2h7.8l-7 .8z"/>
<path d="M76.3 84.2l.8 .8v7.1zM77.1 85l7-.8v.8zM104.8 80.9l3.1 .5-3.1 .6zM118.9 81.4l3.2-.5v1.1zM131.8 84.2h7.8l-7.8 .8zM131.8 85l7.8-.8-.8 .8zM138.8 85l.8 7.1h-.8zM138.8 85l.8-.8v7.9zM67.9 99l.6 3.2h-1.1zM70.5 98.5l-1.1 1.8-.3-.3zM70.5 98.5l-.8 2-.3-.2zM70.5 98.5l-.4 2.1-.4-.1z"/>
<path d="M70.5 98.5l.9 2-.4 .1zM70.5 98.5l1.2 1.8-.3 .2zM70.5 98.5l1.5 1.5-.3 .3zM70.5 98.5l1.8 1.2-.3 .3zM73 112.7h1l-.5 3.2zM120.2 104.2l2.5-2 .5 .9zM142.4 112.2l.5 3.2h-1.1zM141.8 107.2h1.1l-.5 3.2zM61.9 135.4h1l-.5 3.2zM67.4 129.6h1.1l-.6 3.2zM73.5 126.9l.5 3.1h-1zM138.8 139.7l.8 7.8-.8-.8z"/>
<path d="M138.8 139.7h.8v7.8zM147.4 131.9h1.1l-.6 3.2zM153.5 135.1l.5 3.1h-1zM153 129.6h1l-.5 3.2zM76.3 139.7l.8 7-.8 .8zM76.3 139.7h.8v7zM76.3 147.5l7.8-.8v.8zM76.3 147.5l.8-.8h7zM88.8 155.3l3.1 .6-3.1 .5zM96.5 155.9l3.2-.6v1.1zM119.4 149.8l3.2 .5-3.2 .5zM125.3 150.3l3.2-.5v1z"/>
<path d="M138.1 147.6l1.6 2.7-1 .4zM131.8 146.7h7l-7 .8zM131.8 147.5l7-.8 .8 .8zM147.9 142.2l.6 3.1h-1.1z"/>
</g>
<path d="M68.5 98.7h4.1M68.5 98.3h4.1M70.3 96.4v4.2M70.7 96.4v4.2" fill="none" stroke="#000" stroke-width=".4"/>
<path d="M26 50.8v9.7M189.9 50.8v9.7M189.9 50.9h-164M25.9 60.4h164" fill="none" stroke="#000" stroke-width=".2"/>
<g font-size="3.9">
<text x="26.4" y="43.5">32-Lead Very Thin Plastic Quad Flat, No Lead Package (S8) - 5x5 mm Body [VQFN]</text>
<text x="26.4" y="48">With 3.7x3.7 mm Exposed Pad</text>
<text x="76.5" y="167.3">RECOMMENDED LAND PATTERN</text>
</g>
<g font-size="3.2">
<text x="28.4" y="54.6">Note:</text>
<text x="41.1" y="58.3">http://www.microchip.com/packaging</text>
<text x="41.1" y="54.6">For the most current package drawings, please see the Microchip Packaging Specification located at</text>
<text x="106.1" y="71.5">C1</text>
<text x="106.1" y="77">X2</text>
<text x="111.2" y="82.6">EV</text>
<text x="91.5" y="88.5">32</text>
<text x="141.6" y="95.9">ØV</text>
<text x="78.1" y="102.1">1</text>
<text x="78.1" y="106.7">2</text>
<text x="147.2" y="105.2">G2</text>
<text x="60.4" y="117">C2 Y2</text>
<text x="71.3" y="122.5">EV</text>
<text x="158.3" y="127.6">G1</text>
<text x="146.3" y="139.7">Y1</text>
<text x="111.1" y="151.4">X1</text>
<text x="81.9" y="157">E</text>
<text x="146.8" y="160.2">SILK SCREEN</text>
</g>
<g font-size="2.9">
<text x="89" y="178.2">Dimension Limits</text>
<text x="104.3" y="174.4">Units</text>
<text x="117.1" y="178.2">MIN</text>
<text x="126" y="174.4">MILLIMETERS</text>
<text x="132.3" y="178.2">NOM</text>
<text x="148.4" y="178.2">MAX</text>
<text x="57.3" y="182.1">Contact Pitch</text>
<text x="106.3" y="182.1">E</text>
<text x="129.5" y="182.1">0.50 BSC</text>
<text x="57.3" y="186">Optional Center Pad Width</text>
<text x="57.3" y="189.9">Optional Center Pad Length</text>
<text x="105.5" y="189.9">Y2</text>
<text x="105.5" y="186">X2</text>
<text x="148.7" y="189.9">3.70</text>
<text x="148.7" y="186">3.70</text>
<text x="57.3" y="197.7">Contact Pad Spacing</text>
<text x="57.3" y="193.8">Contact Pad Spacing</text>
<text x="105.4" y="197.7">C2</text>
<text x="105.4" y="193.8">C1</text>
<text x="132.8" y="193.8">4.98</text>
<text x="132.8" y="197.7">4.98</text>
<text x="57.3" y="201.6">Contact Pad Width (X32)</text>
<text x="105.5" y="201.6">X1</text>
<text x="148.7" y="201.6">0.30</text>
<text x="57.3" y="209.3">Contact Pad to Center Pad (X32)</text>
<text x="57.3" y="205.4">Contact Pad Length (X32)</text>
<text x="105.3" y="209.3">G1</text>
<text x="105.5" y="205.4">Y1</text>
<text x="116.9" y="209.3">0.25</text>
<text x="148.7" y="205.4">0.78</text>
<text x="57.3" y="213.2">Contact Pad to Contactr Pad (X28)</text>
<text x="105.3" y="213.2">G2</text>
<text x="116.9" y="213.2">0.20</text>
<text x="57.3" y="217.1">Thermal Via Diameter</text>
<text x="57.3" y="221">Thermal Via Pitch</text>
<text x="105.3" y="221">EV</text>
<text x="106.3" y="217.1">V</text>
<text x="132.8" y="217.1">0.33</text>
<text x="132.8" y="221">1.20</text>
<text x="34" y="228.3">Notes:</text>
<text x="34" y="232.9">1. Dimensioning and tolerancing per ASME Y14.5M</text>
<text x="43.6" y="236.9">BSC: Basic Dimension. Theoretically exact value shown without tolerances.</text>
<text x="34" y="241">2. For best soldering results, thermal vias, if used, should be filled or tented to avoid solder loss during</text>
<text x="38.1" y="244.3">reflow process</text>
<text x="121" y="251.7">Microchip Technology Drawing C04-2160C-S8</text>
</g>
</svg>
